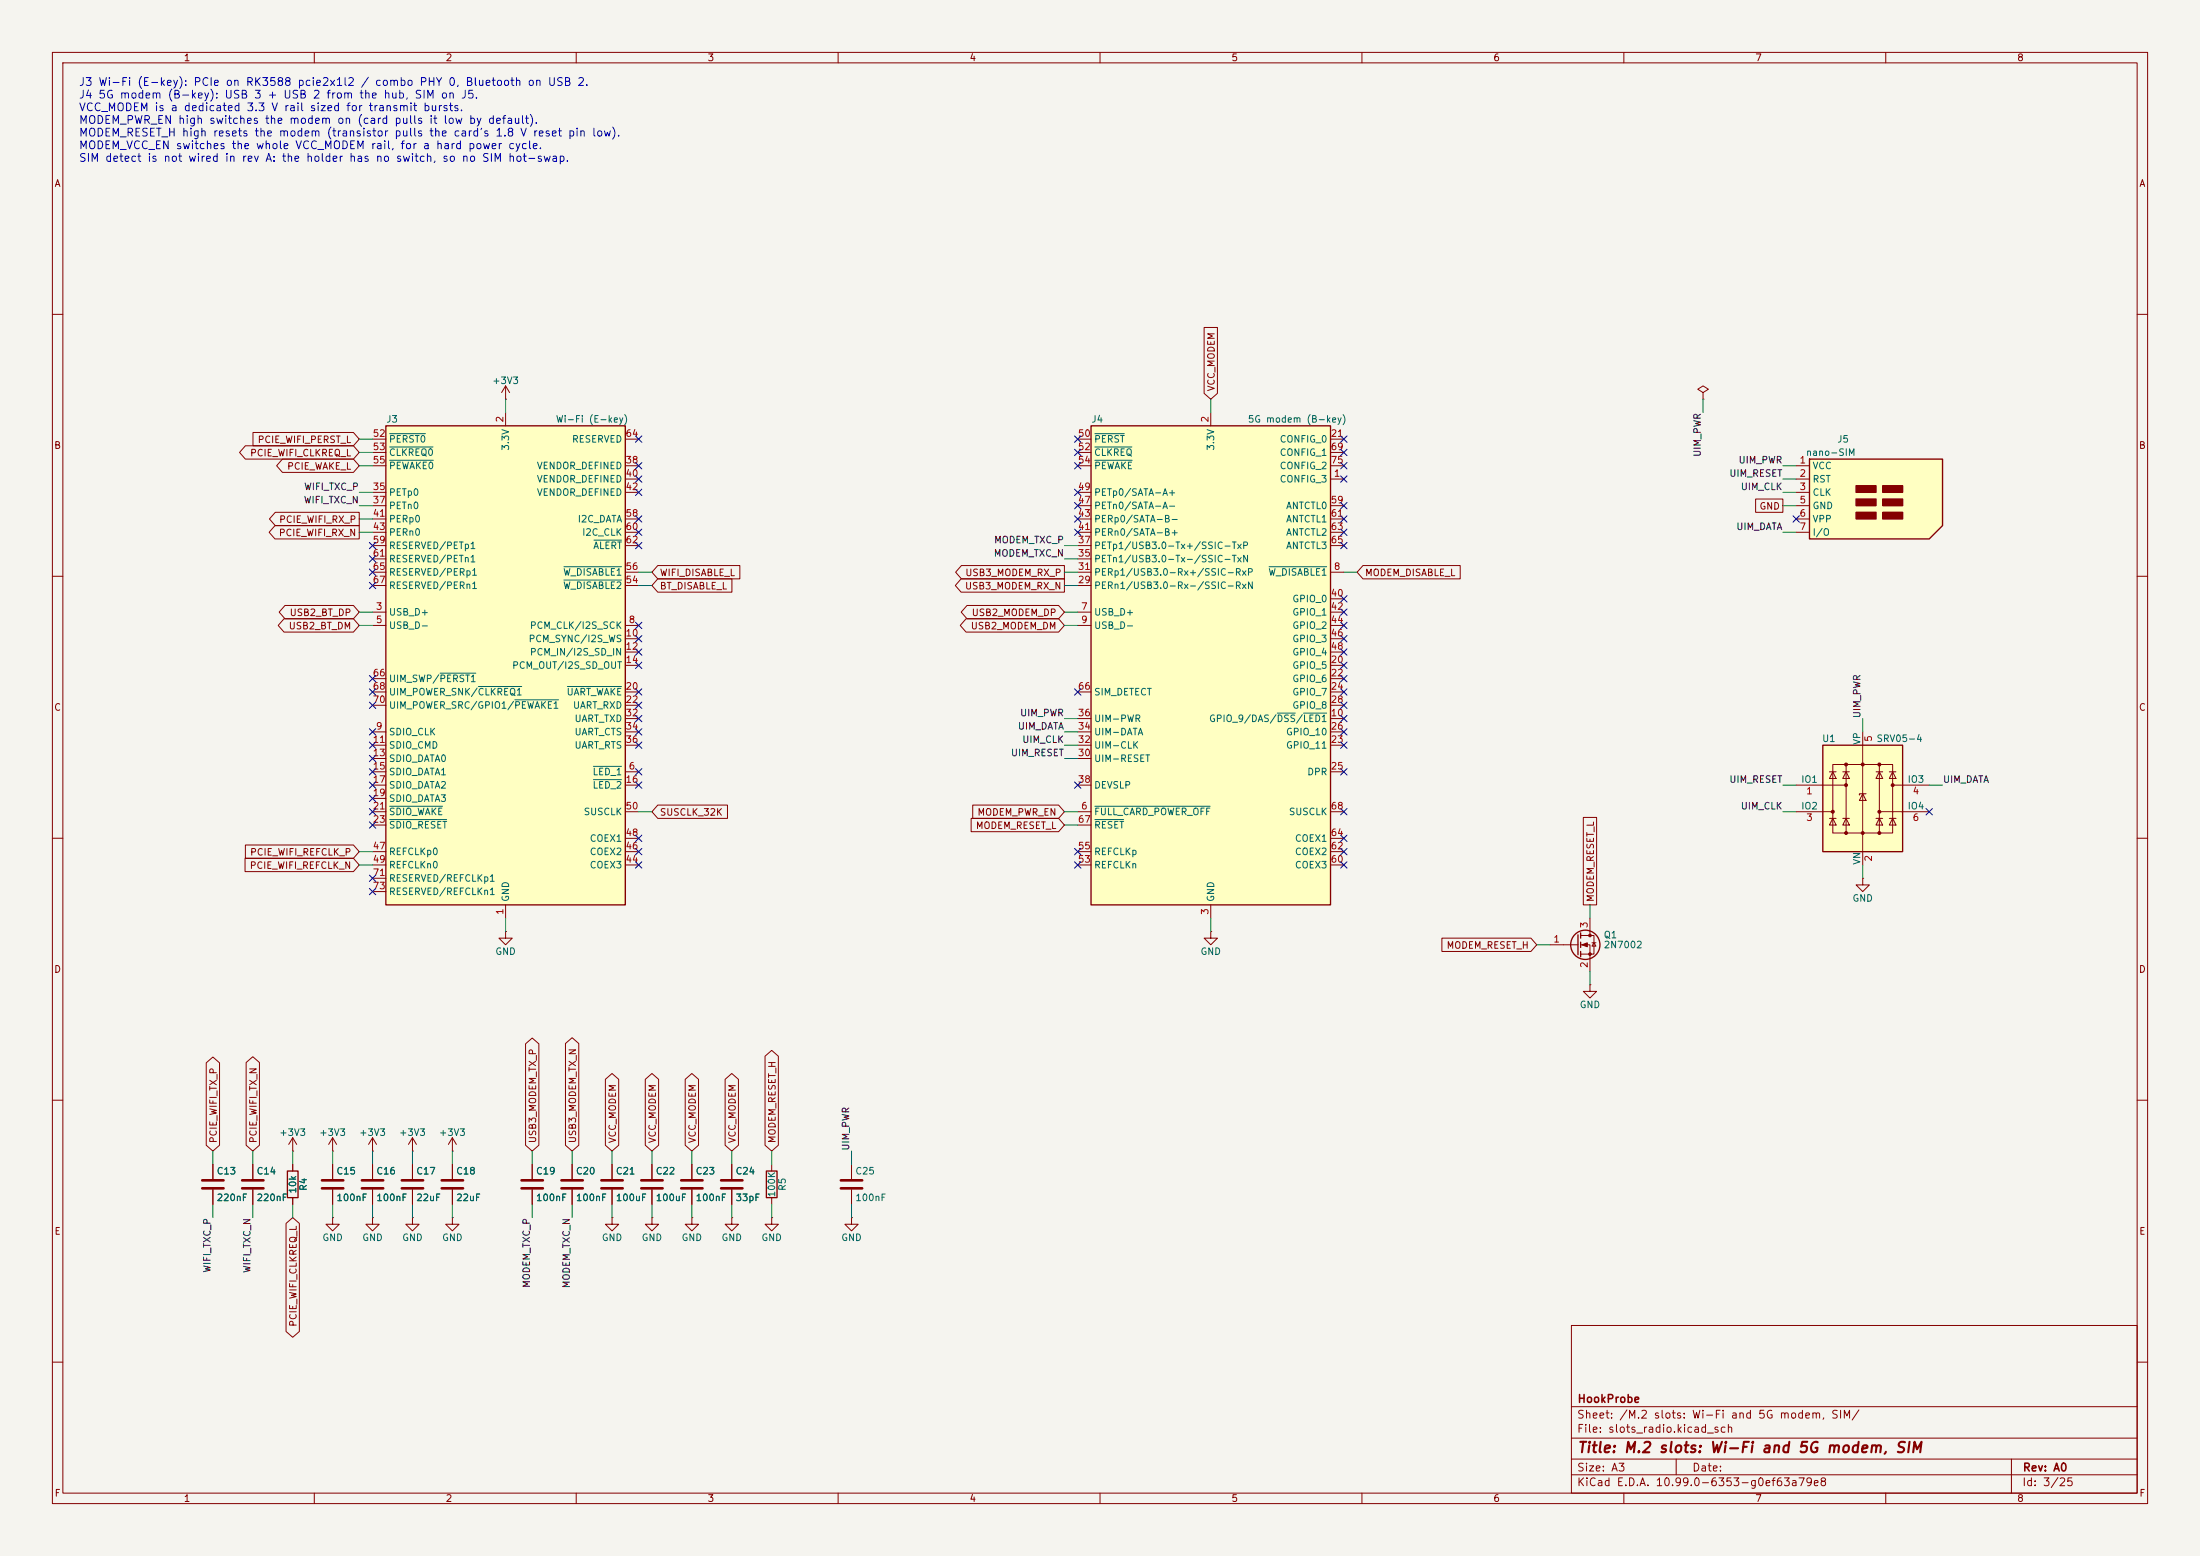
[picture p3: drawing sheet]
<svg xmlns="http://www.w3.org/2000/svg" width="420mm" height="297mm" viewBox="0 0 420 297" stroke-linecap="round" stroke-linejoin="round" font-family="sans-serif">
<path d="M0 0h420v297h-420z" fill="#f5f4ef" stroke="#f5f4ef" stroke-width=".19"/>
<g fill="none" stroke="#840000" stroke-width=".19">
<path d="M10 10h400v277h-400zM12 12h396v273h-396zM60 10v2M110 10v2M160 10v2M210 10v2M260 10v2M310 10v2M360 10v2M10 60h2M325.1 74.9l1-.6-1-.6-1 .6 1 .6v1.3M325.1 76.2h.1"/>
<path d="M408 60h2M10 110h2M408 110h2M10 160h2M408 160h2M231.1 177.8v1.3h1.3l-1.3 1.2-1.2-1.2h1.2M231.1 177.8h.1M301.8 178.6h2.5v3.5h-2.5M303.5 175.3v3.3M303.9 180h.8M304.3 180l.4 .6h-.8zM295.9 180.3h5.3"/>
<path d="M301.8 180.3h1.7v5.1M303.5 188v1.2h1.3l-1.3 1.3-1.2-1.3h1.2M303.5 188h.1M10 210h2M408 210h2M147.3 222.2v1.3M147.3 228.6v1.3M300 253h108v32h-108zM10 260h2M300 278.5h108M300 274.5h108M300 268.5h108"/>
<path d="M320 278.5v3M384 278.5v6.5M408 260h2M60 285v2M110 285v2M160 285v2M210 285v2M260 285v2M300 281.5h108M310 285v2M360 285v2"/>
</g>
<g fill="none" stroke="#840000" stroke-width=".25">
<path d="M301.2 178.4v3.8M301.8 178.1v1M301.8 179.8v1M301.8 181.6v1M146.3 223.5h2v5.1h-2z"/>
<circle cx="302.6" cy="180.3" r="2.79"/>
</g>
<g fill="#840000" stroke="#840000" stroke-width=".19">
<path d="M302 180.3l1-.3v.7z"/>
<circle cx="303.5" cy="178.6" r=".25"/>
<circle cx="303.5" cy="182.1" r=".25"/>
</g>
<path d="M348 142.2h15.2v20.4h-15.2z" fill="#ffffc2"/>
<g fill="none" stroke="#840000" stroke-width=".19">
<path d="M355.6 139.7v25.4M342.9 149.9h9.5M342.9 154.9h7M349.2 147.3h1.3M349.2 156.2h1.3M349.9 145.9h11.4v13.1h-11.4zM349.9 147.3l.6 1.3h-1.3zM349.9 156.2l.6 1.3h-1.3zM351.8 147.3h1.3M351.8 156.2h1.3M352.4 147.3l.7 1.3h-1.3zM352.4 156.2l.7 1.3h-1.3z"/>
<path d="M352.4 145.9v13.1M355.6 151.5l.6 1.3h-1.2zM356.2 151.5h-1.2v.3M358.1 147.3h1.3M358.1 156.2h1.3M358.8 147.3l.6 1.3h-1.3zM358.8 156.2l.6 1.3h-1.3zM358.8 154.9h9.5M358.8 145.9v13.1M360.7 147.3h1.2M360.7 156.2h1.2M361.3 147.3l.6 1.3h-1.2z"/>
<path d="M361.3 156.2l.6 1.3h-1.2zM361.3 149.9h7M355.6 167.6v1.3h1.3l-1.3 1.3-1.3-1.3h1.3M355.6 167.6h.1M71.1 219.7h.1M71.1 217.2l-.7 1.2M71.1 217.2l.8 1.2M71.1 217.2v2.5M78.7 219.7h.1M78.7 217.2l-.7 1.2M78.7 217.2l.8 1.2M78.7 217.2v2.5"/>
<path d="M40.6 222.2v2.8M40.6 227.1v2.8M48.3 222.2v2.8M48.3 227.1v2.8M63.5 232.4v1.3h1.3l-1.3 1.2-1.3-1.2h1.3M63.5 232.4h.1"/>
</g>
<path d="M348 142.2h15.2v20.4h-15.2z" fill="none" stroke="#840000" stroke-width=".25"/>
<g fill="#840000" stroke="#840000" stroke-width=".19">
<circle cx="349.9" cy="154.9" r=".28"/>
<circle cx="352.4" cy="145.9" r=".28"/>
<circle cx="352.4" cy="149.9" r=".28"/>
<circle cx="352.4" cy="159" r=".28"/>
<circle cx="355.6" cy="145.9" r=".28"/>
<circle cx="355.6" cy="159" r=".28"/>
<circle cx="358.8" cy="145.9" r=".28"/>
<circle cx="358.8" cy="154.9" r=".28"/>
<circle cx="358.8" cy="159" r=".28"/>
<circle cx="361.3" cy="149.9" r=".28"/>
</g>
<path d="M38.6 225.3h4.1M38.6 226.8h4.1M46.2 225.3h4.1M46.2 226.8h4.1" fill="none" stroke="#840000" stroke-width=".51"/>
<path d="M208.3 81.3h45.7v91.4h-45.7z" fill="#ffffc2"/>
<path d="M208.3 81.3h45.7v91.4h-45.7zM54.9 223.5h2v5.1h-2z" fill="none" stroke="#840000" stroke-width=".25"/>
<g fill="none" stroke="#840000" stroke-width=".19">
<path d="M96.5 76.2h.1M96.5 73.7l-.7 1.2M96.5 73.7l.8 1.2M96.5 73.7v2.5M231.1 78.7v2.6M205.7 83.8h2.6M205.7 99.1h2.6M205.7 96.5h2.6M205.7 94h2.6M205.7 86.4h2.6M205.7 88.9h2.6M254 91.4h2.5"/>
<path d="M254 83.8h2.5M254 99.1h2.5M254 96.5h2.5M254 86.4h2.5M254 88.9h2.5M205.7 116.8h2.6M205.7 109.2h2.6M205.7 119.4h2.6M205.7 111.8h2.6M205.7 106.7h2.6M205.7 104.1h2.6M205.7 101.6h2.6"/>
<path d="M254 116.8h2.5M254 109.2h2.5M254 119.4h2.5M254 104.1h2.5M254 114.3h2.5M254 101.6h2.5M205.7 137.2h2.6M205.7 132.1h2.6M205.7 139.7h2.6M254 137.2h2.5M254 127h2.5M254 129.5h2.5"/>
<path d="M254 132.1h2.5M254 139.7h2.5M254 134.6h2.5M254 121.9h2.5M254 124.5h2.5M205.7 154.9h2.6M205.7 142.2h2.6M205.7 144.8h2.6M205.7 149.9h2.6M205.7 157.5h2.6M254 154.9h2.5M254 142.2h2.5"/>
<path d="M254 147.3h2.5M205.7 165.1h2.6M205.7 162.6h2.6M231.1 172.7v2.6M254 165.1h2.5M254 162.6h2.5M254 160h2.5M55.9 219.7h.1M55.9 217.2l-.8 1.2M55.9 217.2l.7 1.2M55.9 217.2v2.5M63.5 219.7h.1"/>
<path d="M63.5 217.2l-.8 1.2M63.5 217.2l.8 1.2M63.5 217.2v2.5M86.4 219.7h.1M86.4 217.2v2.5M86.4 217.2l-.8 1.2M86.4 217.2l.7 1.2M55.9 222.2v1.3M55.9 228.6v1.3M63.5 222.2v2.8M63.5 227.1v2.8M78.7 232.4v1.3h1.3l-1.3 1.2-1.2-1.2h1.2"/>
<path d="M78.7 232.4h.1M86.4 222.2v2.8M86.4 227.1v2.8M124.5 232.4v1.3h1.2l-1.2 1.2-1.3-1.2h1.3M124.5 232.4h.1M124.5 222.2v2.8M124.5 227.1v2.8M132.1 232.4v1.3h1.2l-1.2 1.2-1.3-1.2h1.3M132.1 232.4h.1M139.7 222.2v2.8M139.7 227.1v2.8M162.6 232.4v1.3h1.2l-1.2 1.2-1.3-1.2h1.3"/>
<path d="M162.6 232.4h.1M162.6 222.2v2.8M162.6 227.1v2.8"/>
</g>
<path d="M209 82.8h5.6M209 85.3h7.1M209 87.9h7.1M242.3 108.2h11M243.8 136.1h3.5M248.9 136.1h4.4M209 153.9h22M209 156.4h5.5" fill="none" stroke="#006464" stroke-width=".19"/>
<path d="M61.5 225.3h4M61.5 226.8h4M84.3 225.3h4.1M84.3 226.8h4.1M122.4 225.3h4.1M122.4 226.8h4.1M137.7 225.3h4M137.7 226.8h4M160.5 225.3h4.1M160.5 226.8h4.1" fill="none" stroke="#840000" stroke-width=".51"/>
<path d="M345.4 87.6h25.4v12.7l-2.5 2.6h-22.9z" fill="#ffffc2"/>
<path d="M345.4 87.6h25.4v12.7l-2.5 2.6h-22.9z" fill="none" stroke="#840000" stroke-width=".25"/>
<g fill="#840000" stroke="#840000" stroke-width=".25">
<path d="M354.3 92.7h3.8v1.3h-3.8z"/>
<path d="M354.3 95.3h3.8v1.2h-3.8z"/>
<path d="M354.3 97.8h3.8v1.3h-3.8z"/>
<path d="M359.4 92.7h3.8v1.3h-3.8z"/>
<path d="M359.4 95.3h3.8v1.2h-3.8z"/>
<path d="M359.4 97.8h3.8v1.3h-3.8z"/>
</g>
<g fill="none" stroke="#840000" stroke-width=".19">
<path d="M342.9 88.9h2.5M342.9 91.4h2.5M342.9 94h2.5M342.9 96.5h2.5M342.9 99.1h2.5M342.9 101.6h2.5M96.5 177.8v1.3h1.3l-1.3 1.2-1.3-1.2h1.3M96.5 177.8h.1M78.7 222.2v2.8M78.7 227.1v2.8M86.4 232.4v1.3h1.2l-1.2 1.2-1.3-1.2h1.3M86.4 232.4h.1"/>
<path d="M101.6 222.2v2.8M101.6 227.1v2.8M109.2 222.2v2.8M109.2 227.1v2.8M116.8 232.4v1.3h1.3l-1.3 1.2-1.2-1.2h1.2M116.8 232.4h.1M116.8 222.2v2.8M116.8 227.1v2.8M132.1 222.2v2.8M132.1 227.1v2.8M139.7 232.4v1.3h1.3l-1.3 1.2-1.3-1.2h1.3M139.7 232.4h.1"/>
<path d="M147.3 232.4v1.3h1.3l-1.3 1.2-1.3-1.2h1.3M147.3 232.4h.1"/>
</g>
<path d="M76.7 225.3h4.1M76.7 226.8h4.1M99.6 225.3h4M99.6 226.8h4M107.2 225.3h4.1M107.2 226.8h4.1M114.8 225.3h4.1M114.8 226.8h4.1M130 225.3h4.1M130 226.8h4.1" fill="none" stroke="#840000" stroke-width=".51"/>
<path d="M73.7 81.3h45.7v91.4h-45.7z" fill="#ffffc2"/>
<path d="M73.7 81.3h45.7v91.4h-45.7z" fill="none" stroke="#840000" stroke-width=".25"/>
<g fill="none" stroke="#840000" stroke-width=".19">
<path d="M96.5 78.7v2.6M229.9 62.5h2.5v12.6l-1.3 1.1-1.2-1.1zM46.8 85.1h20.7l1.1 1.3-1.1 1.2h-20.7l-1.1-1.2zM48.3 82.5h19.2l1.1 1.3-1.1 1.3h-19.2zM52.6 97.8h16v2.5h-16l-1.2-1.2zM53.9 87.6h13.6l1.1 1.3-1.1 1.3h-13.6l-1.1-1.3zM71.1 94h2.6M71.1 96.5h2.6M71.1 88.9h2.6M71.1 99.1h2.6M71.1 83.8h2.6M71.1 86.4h2.6"/>
<path d="M119.4 94h2.5M119.4 88.9h2.5M119.4 91.4h2.5M119.4 99.1h2.5M119.4 83.8h2.5M335.2 95.2h5.2v2.6h-5.2zM52.5 100.3h16.1v2.6h-16.1l-1.1-1.3zM54.2 118.1h13.3l1.1 1.3-1.1 1.3h-13.3l-1.1-1.3zM54.4 115.6h13.1l1.1 1.2-1.1 1.3h-13.1l-1.1-1.3zM71.1 116.8h2.6M71.1 119.4h2.6M71.1 101.6h2.6"/>
<path d="M71.1 111.8h2.6M71.1 109.2h2.6M71.1 104.1h2.6M71.1 106.7h2.6M119.4 119.4h2.5M119.4 101.6h2.5M119.4 111.8h2.5M119.4 109.2h2.5M119.4 104.1h2.5M125.6 107.9h15.6v2.6h-15.6l-1.1-1.3zM125.6 110.5h14.1v2.5h-14.1l-1.1-1.2zM183.5 110.5h19.7v2.5h-19.7l-1.1-1.2z"/>
<path d="M183.5 107.9h19.7v2.6h-19.7l-1.1-1.3zM184.4 118.1h17.7l1.1 1.3-1.1 1.3h-17.7l-1.1-1.3zM184.6 115.6h17.5l1.1 1.2-1.1 1.3h-17.5l-1.1-1.3zM260.2 107.9h18.6v2.6h-18.6l-1.1-1.3zM71.1 139.7h2.6M71.1 132.1h2.6M71.1 134.6h2.6M71.1 129.5h2.6M119.4 139.7h2.5M119.4 121.9h2.5M119.4 124.5h2.5M119.4 127h2.5"/>
<path d="M119.4 132.1h2.5M119.4 134.6h2.5M119.4 137.2h2.5M71.1 147.3h2.6M71.1 142.2h2.6M71.1 144.8h2.6M71.1 149.9h2.6M71.1 152.4h2.6M71.1 154.9h2.6M71.1 157.5h2.6M119.4 147.3h2.5M119.4 142.2h2.5"/>
<path d="M119.4 149.9h2.5M119.4 154.9h2.5M125.6 153.7h13.3v2.5h-13.3l-1.1-1.3zM185.4 156.2h16.7l1.1 1.3-1.1 1.3h-16.7zM185.7 153.7h16.4l1.1 1.2-1.1 1.3h-16.4zM302.3 156h2.5v16.7h-2.5zM46.8 163.8h20.7l1.1 1.3-1.1 1.3h-20.7zM46.8 161.3h20.7l1.1 1.3-1.1 1.2h-20.7zM71.1 165.1h2.6M71.1 162.6h2.6M71.1 167.6h2.6M71.1 170.2h2.6"/>
<path d="M96.5 172.7v2.6M119.4 165.1h2.5M119.4 162.6h2.5M119.4 160h2.5M275.3 179.1h17l1.1 1.2-1.1 1.3h-17zM100.3 199.2l1.3-1.1 1.3 1.1v19.4l-1.3 1.1-1.3-1.1zM107.9 199.2l1.3-1.1 1.3 1.1v19.4l-1.3 1.1-1.3-1.1zM39.4 202.9l1.2-1.1 1.3 1.1v15.7l-1.3 1.1-1.2-1.1zM47 202.8l1.3-1.1 1.2 1.1v15.8l-1.2 1.1-1.3-1.1zM115.6 206l1.2-1.1 1.3 1.1v12.6l-1.3 1.1-1.2-1.1zM123.2 206l1.3-1.1 1.2 1.1v12.6l-1.2 1.1-1.3-1.1zM130.8 206l1.3-1.1 1.3 1.1v12.6l-1.3 1.1-1.3-1.1z"/>
<path d="M138.4 206l1.3-1.1 1.3 1.1v12.6l-1.3 1.1-1.3-1.1zM146 201.6l1.3-1.1 1.3 1.1v17l-1.3 1.1-1.3-1.1zM40.6 222.2v2.8M40.6 227.1v2.8M48.3 222.2v2.8M48.3 227.1v2.8M54.6 233.5l1.3-1.1 1.3 1.1v20.6l-1.3 1.2-1.3-1.2zM55.9 222.2v1.3M55.9 228.6v1.3M63.5 222.2v2.8M63.5 227.1v2.8M71.1 232.4v1.3h1.3l-1.3 1.2-1.3-1.2h1.3"/>
<path d="M71.1 232.4h.1M71.1 222.2v2.8M71.1 227.1v2.8M78.7 222.2v2.8M78.7 227.1v2.8M86.4 222.2v2.8M86.4 227.1v2.8M101.6 222.2v2.8M101.6 227.1v2.8M109.2 222.2v2.8M109.2 227.1v2.8M116.8 222.2v2.8"/>
<path d="M116.8 227.1v2.8M124.5 222.2v2.8M124.5 227.1v2.8M132.1 222.2v2.8M132.1 227.1v2.8M139.7 222.2v2.8M139.7 227.1v2.8"/>
</g>
<g fill="none" stroke="#006464" stroke-width=".19">
<path d="M74.4 82.8h6.8M74.4 85.3h8.3M74.4 87.9h8.3M107.7 110.7h10.9M107.7 108.2h10.9M113.4 103.1h5.2M84 128.5h6.8M91.3 131h8.3M98.3 133.6h8.3M108.3 131h10.3M74.4 153.9h10.1M74.4 156.4h10.9"/>
<path d="M113.3 146.3h5.3M113.3 148.8h5.3"/>
</g>
<path d="M69.1 225.3h4.1M69.1 226.8h4.1" fill="none" stroke="#840000" stroke-width=".51"/>
<g fill="none" stroke="#009600" stroke-width=".19">
<path d="M96.5 76.2v2.5M231.1 76.2v2.5M325.1 76.2v2.5M68.6 94h2.5M68.6 96.5h2.5M68.6 88.9h2.5M68.6 86.4h2.5M68.6 83.8h2.5M68.6 99.1h2.5M340.4 94h2.5M340.4 96.5h2.5M340.4 88.9h2.5"/>
<path d="M340.4 91.4h2.5M68.6 101.6h2.5M68.6 116.8h2.5M68.6 119.4h2.5M121.9 111.8h2.6M121.9 109.2h2.6M203.2 111.8h2.5M203.2 109.2h2.5M203.2 116.8h2.5M203.2 119.4h2.5M203.2 104.1h2.5M203.2 106.7h2.5"/>
<path d="M256.5 109.2h2.6M340.4 101.6h2.5M203.2 139.7h2.5M203.2 137.2h2.5M355.6 137.2v2.5M121.9 154.9h2.6M203.2 142.2h2.5M203.2 157.5h2.5M203.2 154.9h2.5M203.2 144.8h2.5M340.4 149.9h2.5M340.4 154.9h2.5"/>
<path d="M368.3 149.9h2.5M68.6 162.6h2.5M68.6 165.1h2.5M96.5 175.3v2.5M231.1 175.3v2.5M303.5 172.7v2.6M355.6 165.1v2.5M293.4 180.3h2.5M303.5 185.4v2.6M40.6 219.7v2.5M48.3 219.7v2.5M55.9 219.7v2.5"/>
<path d="M63.5 219.7v2.5M71.1 219.7v2.5M78.7 219.7v2.5M86.4 219.7v2.5M101.6 219.7v2.5M109.2 219.7v2.5M116.8 219.7v2.5M124.5 219.7v2.5M132.1 219.7v2.5M139.7 219.7v2.5M147.3 219.7v2.5M162.6 219.7v2.5"/>
<path d="M40.6 229.9v2.5M48.3 229.9v2.5M55.9 229.9v2.5M63.5 229.9v2.5M71.1 229.9v2.5M78.7 229.9v2.5M86.4 229.9v2.5M101.6 229.9v2.5M109.2 229.9v2.5M116.8 229.9v2.5M124.5 229.9v2.5M132.1 229.9v2.5"/>
<path d="M139.7 229.9v2.5M147.3 229.9v2.5M162.6 229.9v2.5"/>
</g>
<g fill="none" stroke="#000084" stroke-width=".19">
<path d="M121.3 98.5l1.2 1.2M121.3 93.4l1.2 1.2M121.3 90.8l1.2 1.2M121.3 88.3l1.2 1.2M121.3 83.2l1.2 1.2M122.5 83.2l-1.2 1.2M122.5 90.8l-1.2 1.2M122.5 98.5l-1.2 1.2M122.5 93.4l-1.2 1.2M122.5 88.3l-1.2 1.2M205.1 83.2l1.2 1.2M205.1 85.8l1.2 1.2"/>
<path d="M205.1 93.4l1.2 1.2M205.1 95.9l1.2 1.2M205.1 98.5l1.2 1.2M205.1 88.3l1.2 1.2M206.3 83.2l-1.2 1.2M206.3 85.8l-1.2 1.2M206.3 93.4l-1.2 1.2M206.3 95.9l-1.2 1.2M206.3 98.5l-1.2 1.2M206.3 88.3l-1.2 1.2M255.9 88.3l1.2 1.2M255.9 83.2l1.2 1.2"/>
<path d="M255.9 85.8l1.2 1.2M255.9 90.8l1.2 1.2M255.9 98.5l1.2 1.2M255.9 95.9l1.2 1.2M257.1 98.5l-1.2 1.2M257.1 88.3l-1.2 1.2M257.1 83.2l-1.2 1.2M257.1 85.8l-1.2 1.2M257.1 90.8l-1.2 1.2M257.1 95.9l-1.2 1.2M342.3 98.5l1.2 1.2M343.5 98.5l-1.2 1.2"/>
<path d="M70.5 103.5l1.2 1.2M70.5 106.1l1.2 1.2M70.5 108.6l1.2 1.2M70.5 111.2l1.2 1.2M71.7 103.5l-1.2 1.2M71.7 106.1l-1.2 1.2M71.7 108.6l-1.2 1.2M71.7 111.2l-1.2 1.2M121.3 101l1.2 1.2M121.3 103.5l1.2 1.2M121.3 118.8l1.2 1.2M122.5 101l-1.2 1.2"/>
<path d="M122.5 103.5l-1.2 1.2M122.5 118.8l-1.2 1.2M205.1 101l1.2 1.2M206.3 101l-1.2 1.2M255.9 113.7l1.2 1.2M255.9 116.2l1.2 1.2M255.9 118.8l1.2 1.2M255.9 103.5l1.2 1.2M255.9 101l1.2 1.2M257.1 113.7l-1.2 1.2M257.1 116.2l-1.2 1.2M257.1 118.8l-1.2 1.2"/>
<path d="M257.1 103.5l-1.2 1.2M257.1 101l-1.2 1.2M70.5 128.9l1.2 1.2M70.5 131.5l1.2 1.2M70.5 134l1.2 1.2M70.5 139.1l1.2 1.2M71.7 128.9l-1.2 1.2M71.7 131.5l-1.2 1.2M71.7 134l-1.2 1.2M71.7 139.1l-1.2 1.2M121.3 123.9l1.2 1.2M121.3 126.4l1.2 1.2"/>
<path d="M121.3 131.5l1.2 1.2M121.3 134l1.2 1.2M121.3 136.6l1.2 1.2M121.3 139.1l1.2 1.2M121.3 121.3l1.2 1.2M122.5 123.9l-1.2 1.2M122.5 126.4l-1.2 1.2M122.5 131.5l-1.2 1.2M122.5 134l-1.2 1.2M122.5 136.6l-1.2 1.2M122.5 139.1l-1.2 1.2M122.5 121.3l-1.2 1.2"/>
<path d="M205.1 131.5l1.2 1.2M206.3 131.5l-1.2 1.2M255.9 121.3l1.2 1.2M255.9 123.9l1.2 1.2M255.9 126.4l1.2 1.2M255.9 128.9l1.2 1.2M255.9 131.5l1.2 1.2M255.9 134l1.2 1.2M255.9 136.6l1.2 1.2M255.9 139.1l1.2 1.2M257.1 121.3l-1.2 1.2M257.1 123.9l-1.2 1.2"/>
<path d="M257.1 126.4l-1.2 1.2M257.1 128.9l-1.2 1.2M257.1 131.5l-1.2 1.2M257.1 134l-1.2 1.2M257.1 136.6l-1.2 1.2M257.1 139.1l-1.2 1.2M70.5 141.6l1.2 1.2M70.5 144.2l1.2 1.2M70.5 146.7l1.2 1.2M70.5 149.3l1.2 1.2M70.5 151.8l1.2 1.2M70.5 154.3l1.2 1.2"/>
<path d="M70.5 156.9l1.2 1.2M71.7 154.3l-1.2 1.2M71.7 141.6l-1.2 1.2M71.7 149.3l-1.2 1.2M71.7 144.2l-1.2 1.2M71.7 146.7l-1.2 1.2M71.7 151.8l-1.2 1.2M71.7 156.9l-1.2 1.2M121.3 141.6l1.2 1.2M121.3 159.4l1.2 1.2M121.3 149.3l1.2 1.2M121.3 146.7l1.2 1.2"/>
<path d="M122.5 141.6l-1.2 1.2M122.5 159.4l-1.2 1.2M122.5 149.3l-1.2 1.2M122.5 146.7l-1.2 1.2M205.1 149.3l1.2 1.2M206.3 149.3l-1.2 1.2M255.9 141.6l1.2 1.2M255.9 146.7l1.2 1.2M255.9 154.3l1.2 1.2M255.9 159.4l1.2 1.2M257.1 141.6l-1.2 1.2M257.1 146.7l-1.2 1.2"/>
<path d="M257.1 154.3l-1.2 1.2M257.1 159.4l-1.2 1.2M367.7 154.3l1.2 1.2M368.9 154.3l-1.2 1.2M70.5 169.6l1.2 1.2M70.5 167l1.2 1.2M71.7 169.6l-1.2 1.2M71.7 167l-1.2 1.2M121.3 164.5l1.2 1.2M121.3 162l1.2 1.2M122.5 164.5l-1.2 1.2M122.5 162l-1.2 1.2"/>
<path d="M205.1 164.5l1.2 1.2M205.1 162l1.2 1.2M206.3 164.5l-1.2 1.2M206.3 162l-1.2 1.2M255.9 164.5l1.2 1.2M255.9 162l1.2 1.2M257.1 164.5l-1.2 1.2M257.1 162l-1.2 1.2"/>
</g>
<text font-size="2" fill="#840000" x="301" y="277.8">Title: M.2 slots: Wi-Fi and 5G modem, SIM</text>
<g font-size="1.5" fill="#0000c2">
<text x="15" y="16.8">J3 Wi-Fi (E-key): PCIe on RK3588 pcie2x1l2 / combo PHY 0, Bluetooth on USB 2.</text>
<text x="15" y="19.2">J4 5G modem (B-key): USB 3 + USB 2 from the hub, SIM on J5.</text>
<text x="15" y="21.6">VCC_MODEM is a dedicated 3.3 V rail sized for transmit bursts.</text>
<text x="15" y="24">MODEM_PWR_EN high switches the modem on (card pulls it low by default).</text>
<text x="15" y="26.4">MODEM_RESET_H high resets the modem (transistor pulls the card's 1.8 V reset pin low).</text>
<text x="15" y="28.8">MODEM_VCC_EN switches the whole VCC_MODEM rail, for a hard power cycle.</text>
<text x="15" y="31.3">SIM detect is not wired in rev A: the holder has no switch, so no SIM hot-swap.</text>
</g>
<g font-size="1.5" fill="#840000">
<text x="301" y="268.1">HookProbe</text>
<text x="300.9" y="273.8">File: slots_radio.kicad_sch</text>
<text x="300.9" y="271.1">Sheet: /M.2 slots: Wi-Fi and 5G modem, SIM/</text>
<text x="300.9" y="281.2">Size: A3</text>
<text x="322.9" y="281.2">Date:</text>
<text x="386" y="281.2">Rev: A0</text>
<text x="300.9" y="284">KiCad E.D.A. 10.99.0-6353-g0ef63a79e8</text>
<text x="385.9" y="284">Id: 3/25</text>
</g>
<g font-size="1.3" fill="#840000">
<text x="35" y="12">1</text>
<text x="85" y="12">2</text>
<text x="135" y="12">3</text>
<text x="185" y="12">4</text>
<text x="235" y="12">5</text>
<text x="285" y="12">6</text>
<text x="335" y="12">7</text>
<text x="385" y="12">8</text>
<text x="10.3" y="36">A</text>
<text x="408.3" y="36">A</text>
<text x="232.2" y="74.8" transform="rotate(-90 232.2 74.8)">VCC_MODEM</text>
<text x="10.2" y="86">B</text>
<text x="47.6" y="87.4">PCIE_WIFI_CLKREQ_L</text>
<text x="49.1" y="84.9">PCIE_WIFI_PERST_L</text>
<text x="54.7" y="90">PCIE_WAKE_L</text>
<text x="408.2" y="86">B</text>
<text x="53.2" y="100.1">PCIE_WIFI_RX_P</text>
<text x="335.8" y="97.6">GND</text>
<text x="53.1" y="102.7">PCIE_WIFI_RX_N</text>
<text x="125.9" y="110.3">WIFI_DISABLE_L</text>
<text x="125.9" y="112.8">BT_DISABLE_L</text>
<text x="184.1" y="112.8">USB3_MODEM_RX_N</text>
<text x="184.2" y="110.3">USB3_MODEM_RX_P</text>
<text x="260.5" y="110.3">MODEM_DISABLE_L</text>
<text x="55.2" y="117.9">USB2_BT_DP</text>
<text x="185.4" y="117.9">USB2_MODEM_DP</text>
<text x="55" y="120.4">USB2_BT_DM</text>
<text x="185.2" y="120.4">USB2_MODEM_DM</text>
<text x="10.2" y="136">C</text>
<text x="408.2" y="136">C</text>
<text x="125.9" y="156">SUSCLK_32K</text>
<text x="186.5" y="156">MODEM_PWR_EN</text>
<text x="186.2" y="158.5">MODEM_RESET_L</text>
<text x="47.6" y="166.2">PCIE_WIFI_REFCLK_N</text>
<text x="47.6" y="163.6">PCIE_WIFI_REFCLK_P</text>
<text x="304.6" y="172.3" transform="rotate(-90 304.6 172.3)">MODEM_RESET_L</text>
<text x="10.2" y="186">D</text>
<text x="276.1" y="181.4">MODEM_RESET_H</text>
<text x="408.2" y="186">D</text>
<text x="41.7" y="218.3" transform="rotate(-90 41.7 218.3)">PCIE_WIFI_TX_P</text>
<text x="49.3" y="218.3" transform="rotate(-90 49.3 218.3)">PCIE_WIFI_TX_N</text>
<text x="102.7" y="218.3" transform="rotate(-90 102.7 218.3)">USB3_MODEM_TX_P</text>
<text x="110.3" y="218.3" transform="rotate(-90 110.3 218.3)">USB3_MODEM_TX_N</text>
<text x="117.9" y="218.3" transform="rotate(-90 117.9 218.3)">VCC_MODEM</text>
<text x="125.5" y="218.3" transform="rotate(-90 125.5 218.3)">VCC_MODEM</text>
<text x="133.1" y="218.3" transform="rotate(-90 133.1 218.3)">VCC_MODEM</text>
<text x="140.8" y="218.3" transform="rotate(-90 140.8 218.3)">VCC_MODEM</text>
<text x="148.4" y="218.3" transform="rotate(-90 148.4 218.3)">MODEM_RESET_H</text>
<text x="10.3" y="236">E</text>
<text x="408.3" y="236">E</text>
<text x="56.9" y="253.4" transform="rotate(-90 56.9 253.4)">PCIE_WIFI_CLKREQ_L</text>
<text x="10.3" y="286">F</text>
<text x="35" y="287">1</text>
<text x="85" y="287">2</text>
<text x="135" y="287">3</text>
<text x="185" y="287">4</text>
<text x="235" y="287">5</text>
<text x="285" y="287">6</text>
<text x="335" y="287">7</text>
<text x="385" y="287">8</text>
<text x="408.3" y="286">F</text>
</g>
<g font-size="1.3" fill="#006464">
<text x="93.9" y="73.6">+3V3</text>
<text x="73.6" y="81">J3</text>
<text x="106" y="81">Wi-Fi (E-key)</text>
<text x="208.3" y="81">J4</text>
<text x="238.1" y="81">5G modem (B-key)</text>
<text x="74.1" y="84.8">PERST0</text>
<text x="74.1" y="87.3">CLKREQ0</text>
<text x="74.1" y="89.9">PEWAKE0</text>
<text x="97.5" y="86.1" transform="rotate(-90 97.5 86.1)">3.3V</text>
<text x="102.4" y="89.9">VENDOR_DEFINED</text>
<text x="109.1" y="84.8">RESERVED</text>
<text x="208.8" y="84.8">PERST</text>
<text x="208.8" y="87.3">CLKREQ</text>
<text x="208.8" y="89.9">PEWAKE</text>
<text x="232.1" y="86.1" transform="rotate(-90 232.1 86.1)">3.3V</text>
<text x="244.2" y="84.8">CONFIG_0</text>
<text x="244.2" y="87.3">CONFIG_1</text>
<text x="244.2" y="89.9">CONFIG_2</text>
<text x="344.7" y="87.3">nano-SIM</text>
<text x="345.9" y="89.9">VCC</text>
<text x="350.6" y="84.8">J5</text>
<text x="74.1" y="94.9">PETp0</text>
<text x="102.4" y="92.4">VENDOR_DEFINED</text>
<text x="102.4" y="94.9">VENDOR_DEFINED</text>
<text x="208.8" y="94.9">PETp0/SATA-A+</text>
<text x="244.2" y="92.4">CONFIG_3</text>
<text x="345.9" y="92.4">RST</text>
<text x="345.9" y="94.9">CLK</text>
<text x="74.1" y="97.5">PETn0</text>
<text x="74.1" y="100">PERp0</text>
<text x="110.2" y="100">I2C_DATA</text>
<text x="208.8" y="100">PERp0/SATA-B-</text>
<text x="208.8" y="97.5">PETn0/SATA-A-</text>
<text x="245.4" y="97.5">ANTCTL0</text>
<text x="245.4" y="100">ANTCTL1</text>
<text x="345.9" y="97.5">GND</text>
<text x="345.9" y="100">VPP</text>
<text x="74.1" y="102.6">PERn0</text>
<text x="74.1" y="105.1">RESERVED/PETp1</text>
<text x="74.1" y="107.6">RESERVED/PETn1</text>
<text x="111" y="102.6">I2C_CLK</text>
<text x="113.1" y="105.1">ALERT</text>
<text x="208.8" y="107.6">PETn1/USB3.0-Tx-/SSIC-TxN</text>
<text x="208.8" y="105.1">PETp1/USB3.0-Tx+/SSIC-TxP</text>
<text x="208.8" y="102.6">PERn0/SATA-B+</text>
<text x="245.4" y="102.6">ANTCTL2</text>
<text x="245.4" y="105.1">ANTCTL3</text>
<text x="345.9" y="102.6">I/O</text>
<text x="74.1" y="110.2">RESERVED/PERp1</text>
<text x="74.1" y="112.7">RESERVED/PERn1</text>
<text x="107.4" y="112.7">W_DISABLE2</text>
<text x="107.4" y="110.2">W_DISABLE1</text>
<text x="208.8" y="112.7">PERn1/USB3.0-Rx-/SSIC-RxN</text>
<text x="208.8" y="110.2">PERp1/USB3.0-Rx+/SSIC-RxP</text>
<text x="242" y="110.2">W_DISABLE1</text>
<text x="74.1" y="117.8">USB_D+</text>
<text x="208.8" y="117.8">USB_D+</text>
<text x="246.6" y="115.3">GPIO_0</text>
<text x="246.6" y="117.8">GPIO_1</text>
<text x="74.1" y="120.3">USB_D-</text>
<text x="100.8" y="122.9">PCM_SYNC/I2S_WS</text>
<text x="101" y="125.4">PCM_IN/I2S_SD_IN</text>
<text x="101" y="120.3">PCM_CLK/I2S_SCK</text>
<text x="208.8" y="120.3">USB_D-</text>
<text x="246.6" y="120.3">GPIO_2</text>
<text x="246.6" y="122.9">GPIO_3</text>
<text x="246.6" y="125.4">GPIO_4</text>
<text x="74.1" y="130.5">UIM_SWP/PERST1</text>
<text x="97.7" y="128">PCM_OUT/I2S_SD_OUT</text>
<text x="246.6" y="128">GPIO_5</text>
<text x="246.6" y="130.5">GPIO_6</text>
<text x="74.1" y="133">UIM_POWER_SNK/CLKREQ1</text>
<text x="74.1" y="135.6">UIM_POWER_SRC/GPIO1/PEWAKE1</text>
<text x="108.1" y="133">UART_WAKE</text>
<text x="109.3" y="135.6">UART_RXD</text>
<text x="208.8" y="133">SIM_DETECT</text>
<text x="246.6" y="133">GPIO_7</text>
<text x="246.6" y="135.6">GPIO_8</text>
<text x="74.1" y="140.7">SDIO_CLK</text>
<text x="74.1" y="143.2">SDIO_CMD</text>
<text x="109.6" y="138.1">UART_TXD</text>
<text x="109.6" y="140.7">UART_CTS</text>
<text x="109.6" y="143.2">UART_RTS</text>
<text x="208.8" y="143.2">UIM-CLK</text>
<text x="208.8" y="140.7">UIM-DATA</text>
<text x="208.8" y="138.1">UIM-PWR</text>
<text x="230.7" y="138.1">GPIO_9/DAS/DSS/LED1</text>
<text x="245.4" y="143.2">GPIO_11</text>
<text x="245.4" y="140.7">GPIO_10</text>
<text x="347.7" y="141.9">U1</text>
<text x="355.5" y="142.3" transform="rotate(-90 355.5 142.3)">VP</text>
<text x="358.1" y="141.9">SRV05-4</text>
<text x="74.1" y="145.7">SDIO_DATA0</text>
<text x="74.1" y="148.3">SDIO_DATA1</text>
<text x="113" y="148.3">LED_1</text>
<text x="208.8" y="145.7">UIM-RESET</text>
<text x="249.5" y="148.3">DPR</text>
<text x="343.7" y="149.7">IO1</text>
<text x="364.1" y="149.7">IO3</text>
<text x="74.1" y="150.8">SDIO_DATA2</text>
<text x="74.1" y="153.4">SDIO_DATA3</text>
<text x="74.1" y="155.9">SDIO_WAKE</text>
<text x="111.3" y="155.9">SUSCLK</text>
<text x="113" y="150.8">LED_2</text>
<text x="208.8" y="155.9">FULL_CARD_POWER_OFF</text>
<text x="208.8" y="150.8">DEVSLP</text>
<text x="245.9" y="155.9">SUSCLK</text>
<text x="343.7" y="154.8">IO2</text>
<text x="364.1" y="154.8">IO4</text>
<text x="74.1" y="158.4">SDIO_RESET</text>
<text x="112.5" y="161">COEX1</text>
<text x="208.8" y="158.4">RESET</text>
<text x="247.1" y="161">COEX1</text>
<text x="74.1" y="163.5">REFCLKp0</text>
<text x="74.1" y="166.1">REFCLKn0</text>
<text x="112.5" y="166.1">COEX3</text>
<text x="112.5" y="163.5">COEX2</text>
<text x="208.8" y="166.1">REFCLKn</text>
<text x="208.8" y="163.5">REFCLKp</text>
<text x="247.1" y="166.1">COEX3</text>
<text x="247.1" y="163.5">COEX2</text>
<text x="355.5" y="165.2" transform="rotate(-90 355.5 165.2)">VN</text>
<text x="74.1" y="168.6">RESERVED/REFCLKp1</text>
<text x="74.1" y="171.1">RESERVED/REFCLKn1</text>
<text x="97.5" y="172.2" transform="rotate(-90 97.5 172.2)">GND</text>
<text x="232.1" y="172.2" transform="rotate(-90 232.1 172.2)">GND</text>
<text x="353.5" y="172.4">GND</text>
<text x="306.1" y="179.4">Q1</text>
<text x="94.5" y="182.6">GND</text>
<text x="229.1" y="182.6">GND</text>
<text x="306.1" y="181.3">2N7002</text>
<text x="301.5" y="192.7">GND</text>
<text x="53.2" y="217.1">+3V3</text>
<text x="60.8" y="217.1">+3V3</text>
<text x="68.5" y="217.1">+3V3</text>
<text x="76.1" y="217.1">+3V3</text>
<text x="83.7" y="217.1">+3V3</text>
<text x="41.3" y="224.5">C13</text>
<text x="48.9" y="224.5">C14</text>
<text x="56.8" y="227.9" transform="rotate(-90 56.8 227.9)">10k</text>
<text x="58.9" y="227.4" transform="rotate(-90 58.9 227.4)">R4</text>
<text x="64.1" y="224.5">C15</text>
<text x="71.7" y="224.5">C16</text>
<text x="79.4" y="224.5">C17</text>
<text x="87" y="224.5">C18</text>
<text x="102.2" y="224.5">C19</text>
<text x="109.8" y="224.5">C20</text>
<text x="117.5" y="224.5">C21</text>
<text x="125.1" y="224.5">C22</text>
<text x="132.7" y="224.5">C23</text>
<text x="140.3" y="224.5">C24</text>
<text x="150.3" y="227.4" transform="rotate(-90 150.3 227.4)">R5</text>
<text x="163.2" y="224.5">C25</text>
<text x="41.3" y="229.6">220nF</text>
<text x="48.9" y="229.6">220nF</text>
<text x="64.1" y="229.6">100nF</text>
<text x="71.7" y="229.6">100nF</text>
<text x="79.4" y="229.6">22uF</text>
<text x="87" y="229.6">22uF</text>
<text x="102.2" y="229.6">100nF</text>
<text x="109.8" y="229.6">100nF</text>
<text x="117.5" y="229.6">100uF</text>
<text x="125.1" y="229.6">100uF</text>
<text x="132.7" y="229.6">100nF</text>
<text x="140.3" y="229.6">33pF</text>
<text x="148.3" y="228.6" transform="rotate(-90 148.3 228.6)">100K</text>
<text x="163.2" y="229.6">100nF</text>
<text x="61.4" y="237.2">GND</text>
<text x="69.1" y="237.2">GND</text>
<text x="76.7" y="237.2">GND</text>
<text x="84.3" y="237.2">GND</text>
<text x="114.8" y="237.2">GND</text>
<text x="122.4" y="237.2">GND</text>
<text x="130" y="237.2">GND</text>
<text x="137.6" y="237.2">GND</text>
<text x="145.3" y="237.2">GND</text>
<text x="160.5" y="237.2">GND</text>
</g>
<g font-size="1.3" fill="#a90000">
<text x="71.1" y="83.7">52</text>
<text x="96.4" y="80.7" transform="rotate(-90 96.4 80.7)">2</text>
<text x="119.3" y="83.7">64</text>
<text x="205.7" y="83.7">50</text>
<text x="231" y="80.7" transform="rotate(-90 231 80.7)">2</text>
<text x="253.9" y="83.7">21</text>
<text x="71.1" y="86.2">53</text>
<text x="71.1" y="88.8">55</text>
<text x="119.3" y="88.8">38</text>
<text x="205.7" y="86.2">52</text>
<text x="205.7" y="88.8">54</text>
<text x="253.9" y="86.2">69</text>
<text x="253.9" y="88.8">75</text>
<text x="343.4" y="88.8">1</text>
<text x="71.1" y="93.8">35</text>
<text x="119.3" y="91.3">40</text>
<text x="119.3" y="93.8">42</text>
<text x="205.7" y="93.8">49</text>
<text x="254.5" y="91.3">1</text>
<text x="343.4" y="91.3">2</text>
<text x="343.4" y="93.8">3</text>
<text x="71.1" y="96.4">37</text>
<text x="71.1" y="98.9">41</text>
<text x="71.1" y="101.5">43</text>
<text x="119.3" y="98.9">58</text>
<text x="119.3" y="101.5">60</text>
<text x="205.7" y="101.5">41</text>
<text x="205.7" y="98.9">43</text>
<text x="205.7" y="96.4">47</text>
<text x="253.9" y="96.4">59</text>
<text x="253.9" y="98.9">61</text>
<text x="253.9" y="101.5">63</text>
<text x="343.4" y="96.4">5</text>
<text x="343.4" y="98.9">6</text>
<text x="343.4" y="101.5">7</text>
<text x="71.1" y="104">59</text>
<text x="71.1" y="106.5">61</text>
<text x="119.3" y="104">62</text>
<text x="205.7" y="106.5">35</text>
<text x="205.7" y="104">37</text>
<text x="253.9" y="104">65</text>
<text x="71.1" y="109.1">65</text>
<text x="71.1" y="111.6">67</text>
<text x="119.3" y="111.6">54</text>
<text x="119.3" y="109.1">56</text>
<text x="205.7" y="111.6">29</text>
<text x="205.7" y="109.1">31</text>
<text x="254.5" y="109.1">8</text>
<text x="71.7" y="116.7">3</text>
<text x="71.7" y="119.2">5</text>
<text x="119.9" y="119.2">8</text>
<text x="206.3" y="116.7">7</text>
<text x="206.3" y="119.2">9</text>
<text x="253.9" y="114.2">40</text>
<text x="253.9" y="116.7">42</text>
<text x="253.9" y="119.2">44</text>
<text x="119.3" y="121.8">10</text>
<text x="119.3" y="124.3">12</text>
<text x="253.9" y="121.8">46</text>
<text x="253.9" y="124.3">48</text>
<text x="71.1" y="129.4">66</text>
<text x="71.1" y="131.9">68</text>
<text x="119.3" y="126.9">14</text>
<text x="119.3" y="131.9">20</text>
<text x="205.7" y="131.9">66</text>
<text x="253.9" y="126.9">20</text>
<text x="253.9" y="129.4">22</text>
<text x="253.9" y="131.9">24</text>
<text x="71.1" y="134.5">70</text>
<text x="119.3" y="134.5">22</text>
<text x="119.3" y="137">32</text>
<text x="205.7" y="137">36</text>
<text x="253.9" y="137">10</text>
<text x="253.9" y="134.5">28</text>
<text x="71.1" y="142.1">11</text>
<text x="71.7" y="139.6">9</text>
<text x="119.3" y="139.6">34</text>
<text x="119.3" y="142.1">36</text>
<text x="205.7" y="142.1">32</text>
<text x="205.7" y="139.6">34</text>
<text x="253.9" y="142.1">23</text>
<text x="253.9" y="139.6">26</text>
<text x="357.7" y="141.7" transform="rotate(-90 357.7 141.7)">5</text>
<text x="71.1" y="144.6">13</text>
<text x="71.1" y="147.2">15</text>
<text x="71.1" y="149.7">17</text>
<text x="119.3" y="149.7">16</text>
<text x="119.9" y="147.2">6</text>
<text x="205.7" y="144.6">30</text>
<text x="205.7" y="149.7">38</text>
<text x="253.9" y="147.2">25</text>
<text x="71.1" y="152.3">19</text>
<text x="71.1" y="154.8">21</text>
<text x="119.3" y="154.8">50</text>
<text x="206.3" y="154.8">6</text>
<text x="253.9" y="154.8">68</text>
<text x="344.7" y="151.9">1</text>
<text x="365" y="151.9">4</text>
<text x="71.1" y="157.3">23</text>
<text x="119.3" y="159.9">48</text>
<text x="205.7" y="157.3">67</text>
<text x="253.9" y="159.9">64</text>
<text x="344.7" y="157">3</text>
<text x="365" y="157">6</text>
<text x="71.1" y="162.4">47</text>
<text x="71.1" y="165">49</text>
<text x="71.1" y="167.5">71</text>
<text x="119.3" y="165">44</text>
<text x="119.3" y="162.4">46</text>
<text x="205.7" y="165">53</text>
<text x="205.7" y="162.4">55</text>
<text x="253.9" y="165">60</text>
<text x="253.9" y="162.4">62</text>
<text x="357.7" y="164.6" transform="rotate(-90 357.7 164.6)">2</text>
<text x="71.1" y="170">73</text>
<text x="96.4" y="174.7" transform="rotate(-90 96.4 174.7)">1</text>
<text x="231" y="174.7" transform="rotate(-90 231 174.7)">3</text>
<text x="303.4" y="177.3" transform="rotate(-90 303.4 177.3)">3</text>
<text x="296.4" y="180.2">1</text>
<text x="303.4" y="184.9" transform="rotate(-90 303.4 184.9)">2</text>
</g>
<g font-size="1.3" fill="#0f0f0f">
<text x="325" y="87.3" transform="rotate(-90 325 87.3)">UIM_PWR</text>
<text x="331.8" y="88.8">UIM_PWR</text>
<text x="58" y="93.9">WIFI_TXC_P</text>
<text x="330" y="91.3">UIM_RESET</text>
<text x="332.2" y="93.9">UIM_CLK</text>
<text x="57.9" y="96.4">WIFI_TXC_N</text>
<text x="331.4" y="101.5">UIM_DATA</text>
<text x="189.6" y="106.6">MODEM_TXC_N</text>
<text x="189.7" y="104">MODEM_TXC_P</text>
<text x="194.6" y="137">UIM_PWR</text>
<text x="355.5" y="137.2" transform="rotate(-90 355.5 137.2)">UIM_PWR</text>
<text x="194.2" y="139.6">UIM_DATA</text>
<text x="195.1" y="142.1">UIM_CLK</text>
<text x="192.9" y="144.7">UIM_RESET</text>
<text x="330" y="149.7">UIM_RESET</text>
<text x="370.8" y="149.7">UIM_DATA</text>
<text x="332.2" y="154.8">UIM_CLK</text>
<text x="162.4" y="219.7" transform="rotate(-90 162.4 219.7)">UIM_PWR</text>
<text x="40.5" y="243" transform="rotate(-90 40.5 243)">WIFI_TXC_P</text>
<text x="48.1" y="243.1" transform="rotate(-90 48.1 243.1)">WIFI_TXC_N</text>
<text x="101.5" y="245.9" transform="rotate(-90 101.5 245.9)">MODEM_TXC_P</text>
<text x="109.1" y="246" transform="rotate(-90 109.1 246)">MODEM_TXC_N</text>
</g>
</svg>
